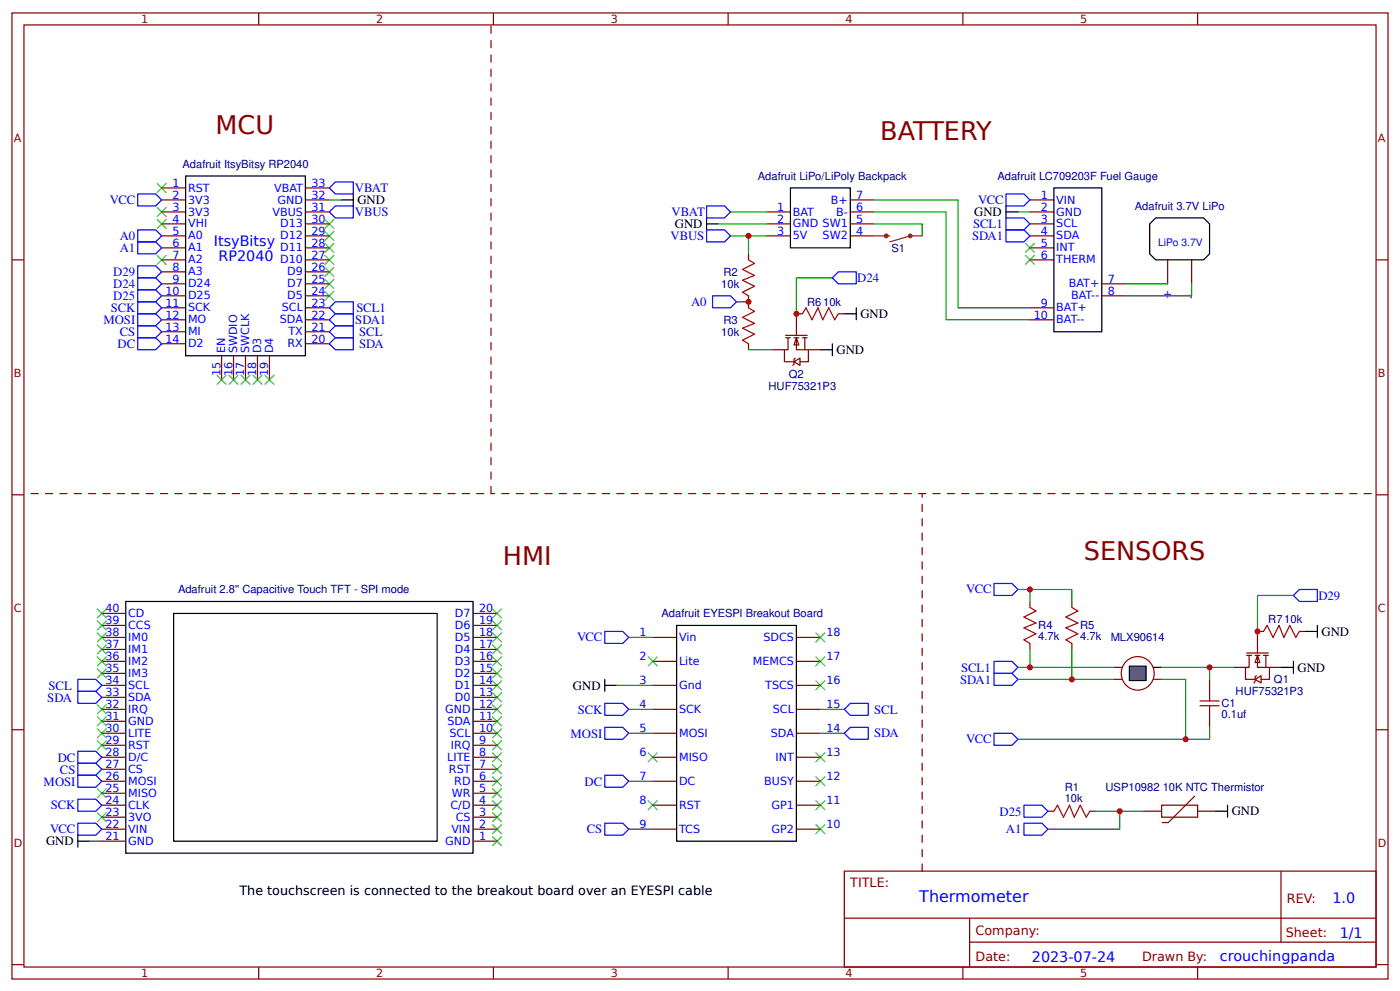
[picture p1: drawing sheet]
<svg xmlns="http://www.w3.org/2000/svg" width="309mm" height="219mm" viewBox="0 0 309 219" stroke-linecap="round" stroke-linejoin="round" font-family="sans-serif">
<g fill="none" stroke="#800" stroke-width=".26">
<path d="M2.6 2.9h304.1v213.2h-304.1zM5.3 5.5h298.7v208h-298.7zM57.1 2.9v2.6M109 2.9v2.6M160.9 2.9v2.6M212.7 2.9v2.6M264.6 2.9v2.6M2.6 57.4h2.7M35.7 57.4h5.3M35.7 41.5h5.3M35.7 44.1h5.3M35.7 46.8h5.3"/>
<path d="M35.7 49.4h5.3M35.7 52.1h5.3M35.7 54.7h5.3M67.5 57.4h5.3M67.5 41.5h5.3M67.5 44.1h5.3M67.5 46.8h5.3M67.5 49.4h5.3M67.5 52.1h5.3M67.5 54.7h5.3M304 57.4h2.7M35.7 60h5.3"/>
<path d="M35.7 62.7h5.3M35.7 65.3h5.3M35.7 67.9h5.3M35.7 70.6h5.3M35.7 73.2h5.3M35.7 75.9h5.3M48.9 78.5v5.3M51.6 78.5v5.3M54.2 78.5v5.3M56.9 78.5v5.3M59.5 78.5v5.3M67.5 60h5.3"/>
<path d="M67.5 62.7h5.3M67.5 65.3h5.3M67.5 67.9h5.3M67.5 70.6h5.3M67.5 73.2h5.3M67.5 75.9h5.3M2.6 109.2h2.7M304 109.2h2.7M22.5 138.1h5.3M22.5 135.4h5.3M104.5 138.1h5.3M104.5 135.4h5.3"/>
<path d="M22.5 140.7h5.3M22.5 146h5.3M22.5 151.3h5.3M22.5 156.6h5.3M22.5 159.2h5.3M22.5 153.9h5.3M22.5 148.6h5.3M22.5 143.4h5.3M104.5 140.7h5.3M104.5 146h5.3M104.5 151.3h5.3M104.5 156.6h5.3"/>
<path d="M104.5 159.2h5.3M104.5 153.9h5.3M104.5 148.6h5.3M104.5 143.4h5.3M144.2 140.7h5.3M144.2 146h5.3M144.2 151.3h5.3M144.2 156.6h5.3M175.9 140.7h5.3M175.9 146h5.3M175.9 151.3h5.3M175.9 156.6h5.3"/>
<path d="M2.6 161.1h2.7M22.5 161.9h5.3M22.5 167.2h5.3M22.5 172.5h5.3M22.5 177.7h5.3M22.5 175.1h5.3M22.5 169.8h5.3M22.5 164.5h5.3M104.5 161.9h5.3M104.5 167.2h5.3M104.5 172.5h5.3M104.5 177.7h5.3"/>
<path d="M104.5 175.1h5.3M104.5 169.8h5.3M104.5 164.5h5.3M144.2 161.9h5.3M144.2 167.2h5.3M144.2 172.5h5.3M144.2 177.7h5.3M175.9 161.9h5.3M175.9 167.2h5.3M175.9 172.5h5.3M175.9 177.7h5.3M304 161.1h2.7"/>
<path d="M22.5 183h5.3M22.5 185.7h5.3M22.5 180.4h5.3M104.5 183h5.3M104.5 185.7h5.3M104.5 180.4h5.3M144.2 183h5.3M175.9 183h5.3M186.5 192.3h117.5v21.2h-117.5zM283 192.3v15.7M2.6 212.9h2.7M57.1 213.5v2.6"/>
<path d="M109 213.5v2.6M160.9 213.5v2.6M186.6 202.7h117.3M212.7 213.5v2.6M214.2 208h89.7M214.2 202.7v10.6M264.6 213.5v2.6M304 212.9h2.7"/>
</g>
<path d="M41 38.8h26.5v39.7h-26.5zM27.8 132.8h76.7v55.5h-76.7zM38.4 135.4h58.2v50.3h-58.2zM149.5 138.1h26.4v47.6h-26.4z" fill="none" stroke="#000" stroke-width=".26"/>
<circle cx="251.3" cy="148.7" r="3.7" fill="none" stroke="#900" stroke-width=".26"/>
<path d="M249.5 147.1h3.7v3.1h-3.7z" fill="#666" stroke="#000" stroke-width=".26"/>
<g fill="none" stroke="#800" stroke-width=".26">
<path d="M169.3 46.8h5.3M169.3 49.4h5.3M169.3 52.1h5.3M187.9 46.8h5.2M187.9 49.4h5.2M187.9 52.1h5.2M187.9 44.1h5.2M258 57.4v5.3M263.3 57.4v5.3M246.1 147.3h1.8M246.1 150h1.8M231.5 179.1h1.3"/>
<path d="M240.8 179.1h1.3M252.7 179.1h3.9M256.6 177.7h8v2.7h-8zM263.9 175.8l-5.8 5.8h-1.3M264.6 179.1h4"/>
</g>
<path d="M254.8 150h1.8" fill="none" stroke="#f00" stroke-width=".26"/>
<path d="M174.6 41.5h13.3v13.2h-13.3zM254 49.4l1.3-1.3h10.6l1.3 1.3v6.6l-1.3 1.4h-10.6l-1.3-1.4zM133.6 151.3h2.7M133.6 150v2.6M254.8 147.3h1.8M268.6 179.1h2.6M271.2 177.7v2.7M17.2 185.7h2.6M17.2 184.4v2.6" fill="none" stroke="#000" stroke-width=".26"/>
<path d="M193.1 52.1h3.5M203.7 52.1h-2.6l-4.5 1.3" fill="none" stroke="#8d2323" stroke-width=".26"/>
<g fill="none" stroke="#8d2323" stroke-width=".53">
<circle cx="195.8" cy="52.1" r=".26"/>
<circle cx="201.1" cy="52.1" r=".26"/>
</g>
<path d="M193.1 49.4h10.6v2.7M224.9 147.3h21.2M224.9 150h21.2M242.1 179.1h10.6" fill="none" stroke="#080" stroke-width=".26"/>
<g fill="#000" stroke="#3c3" stroke-width=".26">
<path d="M34.7 45.7l2.1 2.1zM36.8 45.7l-2.1 2.1z"/>
<path d="M34.7 48.4l2.1 2.1zM36.8 48.4l-2.1 2.1z"/>
<path d="M34.7 56.3l2.1 2.1zM36.8 56.3l-2.1 2.1z"/>
<path d="M71.7 64.2l2.1 2.2zM73.8 64.2l-2.1 2.2z"/>
<path d="M47.9 82.8l2.1 2.1zM50 82.8l-2.1 2.1z"/>
<path d="M50.5 82.8l2.2 2.1zM52.7 82.8l-2.2 2.1z"/>
<path d="M53.2 82.8l2.1 2.1zM55.3 82.8l-2.1 2.1z"/>
<path d="M55.8 82.8l2.1 2.1zM57.9 82.8l-2.1 2.1z"/>
<path d="M58.5 82.8l2.1 2.1zM60.6 82.8l-2.1 2.1z"/>
<path d="M21.4 134.4l2.1 2.1zM23.5 134.4l-2.1 2.1z"/>
<path d="M21.4 137l2.1 2.1zM23.5 137l-2.1 2.1z"/>
<path d="M21.4 139.6l2.1 2.2zM23.5 139.6l-2.1 2.2z"/>
<path d="M108.7 134.4l2.2 2.1zM110.9 134.4l-2.2 2.1z"/>
<path d="M108.7 137l2.2 2.1zM110.9 137l-2.2 2.1z"/>
<path d="M108.7 139.6l2.2 2.2zM110.9 139.6l-2.2 2.2z"/>
<path d="M180.2 139.6l2.1 2.2zM182.3 139.6l-2.1 2.2z"/>
<path d="M21.4 142.3l2.1 2.1zM23.5 142.3l-2.1 2.1z"/>
<path d="M21.4 144.9l2.1 2.2zM23.5 144.9l-2.1 2.2z"/>
<path d="M21.4 147.6l2.1 2.1zM23.5 147.6l-2.1 2.1z"/>
<path d="M21.4 155.5l2.1 2.1zM23.5 155.5l-2.1 2.1z"/>
<path d="M21.4 158.2l2.1 2.1zM23.5 158.2l-2.1 2.1z"/>
<path d="M108.7 142.3l2.2 2.1zM110.9 142.3l-2.2 2.1z"/>
<path d="M108.7 144.9l2.2 2.2zM110.9 144.9l-2.2 2.2z"/>
<path d="M108.7 147.6l2.2 2.1zM110.9 147.6l-2.2 2.1z"/>
<path d="M108.7 150.2l2.2 2.1zM110.9 150.2l-2.2 2.1z"/>
<path d="M108.7 152.9l2.2 2.1zM110.9 152.9l-2.2 2.1z"/>
<path d="M108.7 155.5l2.2 2.1zM110.9 155.5l-2.2 2.1z"/>
<path d="M108.7 158.2l2.2 2.1zM110.9 158.2l-2.2 2.1z"/>
<path d="M143.1 144.9l2.2 2.2zM145.3 144.9l-2.2 2.2z"/>
<path d="M180.2 144.9l2.1 2.2zM182.3 144.9l-2.1 2.2z"/>
<path d="M180.2 150.2l2.1 2.1zM182.3 150.2l-2.1 2.1z"/>
<path d="M21.4 160.8l2.1 2.1zM23.5 160.8l-2.1 2.1z"/>
<path d="M21.4 179.3l2.1 2.2zM23.5 179.3l-2.1 2.2z"/>
<path d="M108.7 160.8l2.2 2.1zM110.9 160.8l-2.2 2.1z"/>
<path d="M108.7 163.5l2.2 2.1zM110.9 163.5l-2.2 2.1z"/>
<path d="M108.7 166.1l2.2 2.1zM110.9 166.1l-2.2 2.1z"/>
<path d="M108.7 168.8l2.2 2.1zM110.9 168.8l-2.2 2.1z"/>
<path d="M108.7 171.4l2.2 2.1zM110.9 171.4l-2.2 2.1z"/>
<path d="M108.7 174l2.2 2.2zM110.9 174l-2.2 2.2z"/>
<path d="M108.7 176.7l2.2 2.1zM110.9 176.7l-2.2 2.1z"/>
<path d="M108.7 179.3l2.2 2.2zM110.9 179.3l-2.2 2.2z"/>
<path d="M180.2 176.7l2.1 2.1zM182.3 176.7l-2.1 2.1z"/>
<path d="M180.2 171.4l2.1 2.1zM182.3 171.4l-2.1 2.1z"/>
<path d="M180.2 166.1l2.1 2.1zM182.3 166.1l-2.1 2.1z"/>
<path d="M108.7 182l2.2 2.1zM110.9 182l-2.2 2.1z"/>
<path d="M108.7 184.6l2.2 2.1zM110.9 184.6l-2.2 2.1z"/>
<path d="M180.2 182l2.1 2.1zM182.3 182l-2.1 2.1z"/>
</g>
<g fill="none" stroke="#00f" stroke-width=".26">
<path d="M30.4 42.8h4l1.3 1.3-1.3 1.4h-4zM30.4 53.4h4l1.3 1.3-1.3 1.3h-4zM30.4 66.6h4l1.3 1.3-1.3 1.4h-4zM30.4 69.3h4l1.3 1.3-1.3 1.3h-4zM30.4 71.9h4l1.3 1.3-1.3 1.4h-4zM74.1 66.6h4v2.7h-4l-1.3-1.4zM74.1 69.3h4v2.6h-4l-1.3-1.3zM74.1 74.6h4v2.6h-4l-1.3-1.3zM74.1 71.9h4v2.7h-4l-1.3-1.4zM133.6 139.4h4l1.3 1.3-1.3 1.3h-4zM17.2 152.6h4l1.3 1.3-1.3 1.4h-4zM17.2 150h4l1.3 1.3-1.3 1.3h-4z"/>
<path d="M133.6 155.3h4l1.3 1.3-1.3 1.3h-4zM187.9 155.3h3.9v2.6h-3.9l-1.4-1.3zM219.6 146h4l1.3 1.3-1.3 1.3h-4zM219.6 148.6h4l1.3 1.4-1.3 1.3h-4zM17.2 171.1h4l1.3 1.4-1.3 1.3h-4zM17.2 176.4h4l1.3 1.3-1.3 1.4h-4zM133.6 160.5h4l1.3 1.4-1.3 1.3h-4zM186.5 161.9l1.4-1.4h3.9v2.7h-3.9zM226.2 177.7h4l1.3 1.4-1.3 1.3h-4zM17.2 181.7h4l1.3 1.3-1.3 1.4h-4zM226.2 181.7h4l1.3 1.3-1.3 1.4h-4z"/>
</g>
<path d="M232.8 179.1l.8-1.4 1.3 2.7 1.4-2.7 1 2.7 1.4-2.7 1.3 2.7 .8-1.3" fill="none" stroke="#a00000" stroke-width=".26"/>
<g fill="#fefefe" stroke="#800" stroke-width=".26">
<path d="M277.8 144.7l.5 1.6h-1z"/>
<path d="M277.3 150l1.3-.8v1.6z"/>
</g>
<g fill="none" stroke="#800" stroke-width=".26">
<path d="M165.4 56v1.4M227.5 46.8h5.3M227.5 57.4h5.3M227.5 54.7h5.3M227.5 52.1h5.3M227.5 49.4h5.3M227.5 44.1h5.3M165.4 65.3v2.6M165.4 75.9v1.3M227.5 70.6h5.3M227.5 67.9h5.3M243.4 62.7h5.3"/>
<path d="M243.4 65.3h5.3M277.8 139.4v4.7M272.5 147.3h2.7M275.4 144.1h4.8M275.4 144.7h1.1M276 144.7v2.6h-.8v2.7h2.1M277.3 144.7h1M277.5 149.2l-.2 .2v1.1l-.3 .3M277.8 144.7v2.6h2.7v2.7h-1.9M279.1 144.7h1.1M279.7 144.7v2.6M280.5 147.3h2.6"/>
</g>
<path d="M75.4 44.1h2.7M78.1 42.8v2.7M156.1 49.4h2.6M156.1 48.1v2.6M222.2 46.8h2.7M222.2 45.5v2.6M232.8 41.5h10.6v31.7h-10.6zM283.1 147.3h2.7M285.8 146v2.6" fill="none" stroke="#000" stroke-width=".26"/>
<path d="M30.4 50.7h4l1.3 1.4-1.3 1.3h-4zM72.8 46.8l1.3-1.3h4v2.6h-4zM72.8 41.5l1.3-1.3h4v2.6h-4zM156.1 45.5h4l1.3 1.3-1.3 1.3h-4zM222.2 42.8h4l1.3 1.3-1.3 1.4h-4zM222.2 48.1h4l1.3 1.3-1.3 1.3h-4zM222.2 50.7h4l1.3 1.4-1.3 1.3h-4zM219.6 161.9h4l1.3 1.3-1.3 1.3h-4z" fill="none" stroke="#00f" stroke-width=".26"/>
<g fill="none" stroke="#080" stroke-width=".26">
<path d="M72.8 44.1h2.6M158.7 49.4h10.6M169.3 52.1h-3.9v3.9M193.1 44.1h18.6v23.8h15.8M193.1 46.8h15.9v23.8h18.5M224.9 46.8h2.6M248.7 62.7h9.3M263.3 62.7v2.6h-14.6M136.3 151.3h7.9M138.9 140.7h5.3M138.9 156.6h5.3M181.2 156.6h5.3"/>
<path d="M256.6 150h5.3v13.2h-37M256.6 147.3h15.9M138.9 161.9h5.3M181.2 161.9h5.3M247.4 179.1v3.9h-15.9M19.8 185.7h2.7"/>
</g>
<g fill="#000" stroke="#3c3" stroke-width=".26">
<path d="M226.5 53.7l2.1 2.1zM228.6 53.7l-2.1 2.1z"/>
<path d="M226.5 56.3l2.1 2.1zM228.6 56.3l-2.1 2.1z"/>
</g>
<path d="M165.4 57.4l1.3 .8-2.7 1.3 2.7 1.3-2.7 1.1 2.7 1.3-2.7 1.3 1.4 .8M165.4 67.9l1.3 .8-2.7 1.4 2.7 1.3-2.7 1 2.7 1.4-2.7 1.3 1.4 .8" fill="none" stroke="#a00000" stroke-width=".26"/>
<g fill="#fefefe" stroke="#800" stroke-width=".26">
<path d="M175.9 74.6l.6 1.5h-1.1z"/>
<path d="M175.4 79.9l1.3-.8v1.5z"/>
</g>
<g fill="none" stroke="#800" stroke-width=".26">
<path d="M170.7 77.2h2.6M173.6 74h4.7M173.6 74.6h1M174.1 74.6v2.6h-.8v2.7h2.1M175.4 74.6h1.1M175.7 79.1l-.3 .2v1.1l-.2 .2M175.9 74.6v2.6h2.7v2.7h-1.9M177.3 74.6h1M177.3 69.3h-1.4v4.7M177.8 74.6v2.6M178.6 77.2h2.6M185.2 69.3h1.3"/>
<path d="M227.5 132.8v1.3M236.8 132.8v1.3M277.8 139.4h1.3M287.1 139.4h1.3M227.5 142v1.4M236.8 142v1.4M267.2 150v2.6M267.2 157.9v2.6"/>
</g>
<g fill="none" stroke="#080" stroke-width=".26">
<path d="M161.4 52.1h4M161.4 46.8h7.9M162.7 66.6h2.7M165.4 77.2h5.3M183.9 61.3h-8v8M224.9 130.1h11.9v2.7M227.5 130.1v2.7M285.8 131.4h-8v8M227.5 143.4v3.9M236.8 143.4v6.6M267.2 147.3v2.7M138.9 172.5h5.3"/>
<path d="M267.2 160.5v2.7h-5.3M138.9 183h5.3"/>
</g>
<g fill="none" stroke="#00f" stroke-width=".26">
<path d="M30.4 58.7h4l1.3 1.3-1.3 1.3h-4zM156.1 50.7h4l1.3 1.4-1.3 1.3h-4zM30.4 74.6h4l1.3 1.3-1.3 1.3h-4zM30.4 64h4l1.3 1.3-1.3 1.3h-4zM30.4 61.3h4l1.3 1.4-1.3 1.3h-4zM157.4 65.3h4l1.3 1.3-1.3 1.3h-4zM185.2 60h4v2.7h-4l-1.3-1.4zM219.6 128.8h4l1.3 1.3-1.3 1.3h-4zM287.1 130.1h3.9v2.7h-3.9l-1.3-1.4zM17.2 165.8h4l1.3 1.4-1.3 1.3h-4zM17.2 168.5h4l1.3 1.3-1.3 1.3h-4zM133.6 171.1h4l1.3 1.4-1.3 1.3h-4z"/>
<path d="M133.6 181.7h4l1.3 1.3-1.3 1.4h-4z"/>
</g>
<path d="M181.2 77.2h2.7M183.9 75.9v2.6M186.5 69.3h2.7M189.2 67.9v2.7M288.4 139.4h2.6M291 138.1v2.6" fill="none" stroke="#000" stroke-width=".26"/>
<path d="M108.5 5.8v103.2h-103.2M302.9 109h-194.4M203.7 192.3v-83.3" fill="none" stroke="#800" stroke-width=".26" stroke-dasharray="1.6 1.6"/>
<path d="M177.3 69.3l.8-1.4 1.3 2.7 1.3-2.7 1.1 2.7 1.3-2.7 1.3 2.7 .8-1.3M227.5 134.1l1.4 .8-2.7 1.3 2.7 1.3-2.7 1.1 2.7 1.3-2.7 1.3 1.3 .8M236.8 134.1l1.3 .8-2.6 1.3 2.6 1.3-2.6 1.1 2.6 1.3-2.6 1.3 1.3 .8M279.1 139.4l.8-1.3 1.4 2.6 1.3-2.6 1 2.6 1.4-2.6 1.3 2.6 .8-1.3M265.1 154.7h4.2M265.1 155.8h4.2M267.2 152.6v2.1M267.2 155.8v2.1" fill="none" stroke="#a00000" stroke-width=".26"/>
<g fill="#000" stroke="#3c3" stroke-width=".26">
<path d="M34.7 40.4l2.1 2.1zM36.8 40.4l-2.1 2.1z"/>
<path d="M71.7 48.4l2.1 2.1zM73.8 48.4l-2.1 2.1z"/>
<path d="M71.7 53.7l2.1 2.1zM71.7 55.8l2.1-2.1z"/>
<path d="M71.7 56.3l2.1 2.1zM73.8 56.3l-2.1 2.1z"/>
<path d="M71.7 51l2.1 2.1zM73.8 51l-2.1 2.1z"/>
<path d="M71.7 58.9l2.1 2.2zM73.8 58.9l-2.1 2.2z"/>
<path d="M71.7 61.6l2.1 2.1zM71.7 63.7l2.1-2.1z"/>
<path d="M21.4 174l2.1 2.2zM23.5 174l-2.1 2.2z"/>
<path d="M21.4 163.5l2.1 2.1zM23.5 163.5l-2.1 2.1z"/>
<path d="M143.1 166.1l2.2 2.1zM145.3 166.1l-2.2 2.1z"/>
<path d="M143.1 176.7l2.2 2.1zM145.3 176.7l-2.2 2.1z"/>
</g>
<g fill="#c00">
<circle cx="247.4" cy="179.1" r=".66"/>
<circle cx="261.9" cy="163.2" r=".66"/>
<circle cx="267.2" cy="147.3" r=".66"/>
<circle cx="227.5" cy="147.3" r=".66"/>
<circle cx="236.8" cy="150" r=".66"/>
<circle cx="227.5" cy="130.1" r=".66"/>
<circle cx="165.4" cy="52.1" r=".66"/>
<circle cx="165.4" cy="66.6" r=".66"/>
<circle cx="175.9" cy="69.3" r=".66"/>
<circle cx="277.8" cy="139.4" r=".66"/>
</g>
<g font-size="5.6" fill="#800">
<text x="47.6" y="29.6">MCU</text>
<text x="194.5" y="30.9">BATTERY</text>
<text x="111.1" y="124.8">HMI</text>
<text x="239.4" y="123.5">SENSORS</text>
</g>
<text font-size="3.5" fill="#00f" x="203.1" y="199.1">Thermometer</text>
<g font-size="3.2" fill="#00f">
<text x="47.3" y="54.4">ItsyBitsy</text>
<text x="48.3" y="57.6">RP2040</text>
<text x="264.1" y="66.1" transform="rotate(-90 264.1 66.1)">-</text>
<text x="294.4" y="199.2">1.0</text>
<text x="296" y="207">1/1</text>
<text x="228" y="212.3">2023-07-24</text>
<text x="269.5" y="212.2">crouchingpanda</text>
</g>
<g font-size="2.8" fill="#00f">
<text x="24.3" y="45">VCC</text>
<text x="78.4" y="42.4">VBAT</text>
<text x="78.4" y="47.7">VBUS</text>
<text x="148.4" y="47.7">VBAT</text>
<text x="216.1" y="45">VCC</text>
<text x="26.4" y="53">A0</text>
<text x="148.1" y="53">VBUS</text>
<text x="214.8" y="53">SDA1</text>
<text x="215" y="50.4">SCL1</text>
<text x="26.4" y="55.6">A1</text>
<text x="25" y="63.6">D24</text>
<text x="25" y="60.9">D29</text>
<text x="189.4" y="62.3">D24</text>
<text x="22.9" y="71.5">MOSI</text>
<text x="24.5" y="68.9">SCK</text>
<text x="25" y="66.2">D25</text>
<text x="78.5" y="71.5">SDA1</text>
<text x="78.7" y="68.9">SCL1</text>
<text x="152.7" y="67.6">A0</text>
<text x="26" y="76.8">DC</text>
<text x="26.5" y="74.2">CS</text>
<text x="79.4" y="76.8">SDA</text>
<text x="79.4" y="74.2">SCL</text>
<text x="213.5" y="131">VCC</text>
<text x="291.3" y="132.4">D29</text>
<text x="127.5" y="141.6">VCC</text>
<text x="212.3" y="148.3">SCL1</text>
<text x="10.4" y="154.9">SDA</text>
<text x="10.7" y="152.2">SCL</text>
<text x="212.1" y="150.9">SDA1</text>
<text x="127.7" y="157.5">SCK</text>
<text x="193.1" y="157.5">SCL</text>
<text x="126.1" y="162.8">MOSI</text>
<text x="193.1" y="162.8">SDA</text>
<text x="213.5" y="164.1">VCC</text>
<text x="9.6" y="173.4">MOSI</text>
<text x="12.7" y="168.1">DC</text>
<text x="13.2" y="170.7">CS</text>
<text x="129.2" y="173.4">DC</text>
<text x="11.3" y="178.7">SCK</text>
<text x="11.1" y="183.9">VCC</text>
<text x="129.7" y="184">CS</text>
<text x="220.8" y="180">D25</text>
<text x="222.2" y="183.9">A1</text>
</g>
<g font-size="2.8">
<text x="79" y="45.1">GND</text>
<text x="215.2" y="47.7">GND</text>
<text x="149.1" y="50.4">GND</text>
<text x="190.1" y="70.2">GND</text>
<text x="184.8" y="78.1">GND</text>
<text x="292" y="140.3">GND</text>
<text x="286.7" y="148.2">GND</text>
<text x="126.6" y="152.2">GND</text>
<text x="272.1" y="180">GND</text>
<text x="10.2" y="186.6">GND</text>
<text x="52.9" y="197.6">The touchscreen is connected to the breakout board over an EYESPI cable</text>
</g>
<g font-size="2.8" fill="#800">
<text x="187.9" y="195.7">TITLE:</text>
<text x="284.3" y="199.2">REV:</text>
<text x="215.5" y="206.4">Company:</text>
<text x="284.1" y="206.9">Sheet:</text>
<text x="215.5" y="212.1">Date:</text>
<text x="252.3" y="212.2">Drawn By:</text>
</g>
<g font-size="2.5" fill="#800">
<text x="31.2" y="5.1">1</text>
<text x="83.1" y="5.1">2</text>
<text x="134.9" y="5.1">3</text>
<text x="186.8" y="5.1">4</text>
<text x="238.7" y="5.1">5</text>
<text x="3" y="31.4">A</text>
<text x="304.4" y="31.4">A</text>
<text x="3" y="83.3">B</text>
<text x="304.4" y="83.3">B</text>
<text x="3" y="135.1">C</text>
<text x="304.4" y="135.1">C</text>
<text x="3" y="187">D</text>
<text x="304.4" y="187">D</text>
<text x="31.2" y="215.7">1</text>
<text x="83.1" y="215.7">2</text>
<text x="134.9" y="215.7">3</text>
<text x="186.8" y="215.7">4</text>
<text x="238.7" y="215.7">5</text>
</g>
<g font-size="2.5" fill="#00f">
<text x="38.1" y="41.2">1</text>
<text x="68.8" y="41.2">33</text>
<text x="38.1" y="43.9">2</text>
<text x="38.1" y="46.5">3</text>
<text x="41.5" y="42.3">RST</text>
<text x="41.5" y="44.9">3V3</text>
<text x="41.5" y="47.6">3V3</text>
<text x="60.2" y="47.6">VBUS</text>
<text x="60.6" y="42.3">VBAT</text>
<text x="61.3" y="44.9">GND</text>
<text x="68.8" y="46.5">31</text>
<text x="68.8" y="43.9">32</text>
<text x="171.7" y="46.5">1</text>
<text x="175.2" y="47.6">BAT</text>
<text x="183.6" y="44.9">B+</text>
<text x="184.7" y="47.6">B-</text>
<text x="189.2" y="46.5">6</text>
<text x="189.2" y="43.9">7</text>
<text x="229.9" y="46.5">2</text>
<text x="229.9" y="43.9">1</text>
<text x="233.4" y="47.6">GND</text>
<text x="233.4" y="44.9">VIN</text>
<text x="38.1" y="49.2">4</text>
<text x="38.1" y="51.8">5</text>
<text x="41.5" y="50.2">VHI</text>
<text x="41.5" y="52.9">A0</text>
<text x="61.9" y="52.9">D12</text>
<text x="61.9" y="50.2">D13</text>
<text x="68.8" y="51.8">29</text>
<text x="68.8" y="49.2">30</text>
<text x="171.7" y="49.2">2</text>
<text x="171.7" y="51.8">3</text>
<text x="175.2" y="50.2">GND SW1</text>
<text x="175.2" y="52.9">5V</text>
<text x="181.7" y="52.9">SW2</text>
<text x="189.2" y="49.2">5</text>
<text x="189.2" y="51.8">4</text>
<text x="229.9" y="51.8">4</text>
<text x="229.9" y="49.2">3</text>
<text x="233.4" y="52.9">SDA</text>
<text x="233.4" y="50.2">SCL</text>
<text x="38.1" y="54.5">6</text>
<text x="38.1" y="57.1">7</text>
<text x="38.1" y="59.7">8</text>
<text x="41.5" y="55.5">A1</text>
<text x="41.5" y="58.2">A2</text>
<text x="61.9" y="58.2">D10</text>
<text x="61.9" y="55.5">D11</text>
<text x="68.8" y="59.7">26</text>
<text x="68.8" y="57.1">27</text>
<text x="68.8" y="54.5">28</text>
<text x="229.9" y="57.1">6</text>
<text x="229.9" y="54.5">5</text>
<text x="233.4" y="58.2">THERM</text>
<text x="233.4" y="55.5">INT</text>
<text x="36.5" y="65">10</text>
<text x="38.1" y="62.4">9</text>
<text x="41.5" y="60.8">A3</text>
<text x="41.5" y="63.4">D24</text>
<text x="63.5" y="63.4">D7</text>
<text x="63.5" y="60.8">D9</text>
<text x="68.8" y="65">24</text>
<text x="68.8" y="62.4">25</text>
<text x="236.1" y="63.4">BAT+</text>
<text x="244.7" y="62.4">7</text>
<text x="244.7" y="65">8</text>
<text x="36.5" y="67.7">11</text>
<text x="36.5" y="70.3">12</text>
<text x="41.5" y="66.1">D25</text>
<text x="41.5" y="68.7">SCK</text>
<text x="41.5" y="71.4">MO</text>
<text x="61.8" y="71.4">SDA</text>
<text x="62.3" y="68.7">SCL</text>
<text x="63.5" y="66.1">D5</text>
<text x="68.8" y="70.3">22</text>
<text x="68.8" y="67.7">23</text>
<text x="228.4" y="70.3">10</text>
<text x="229.9" y="67.7">9</text>
<text x="233.4" y="71.4">BAT--</text>
<text x="233.4" y="68.7">BAT+</text>
<text x="236.6" y="66.1">BAT--</text>
<text x="258.8" y="66.1" transform="rotate(-90 258.8 66.1)">+</text>
<text x="36.5" y="73">13</text>
<text x="36.5" y="75.6">14</text>
<text x="41.5" y="74">MI</text>
<text x="41.5" y="76.7">D2</text>
<text x="49.7" y="78" transform="rotate(-90 49.7 78)">EN</text>
<text x="52.4" y="78" transform="rotate(-90 52.4 78)">SWDIO</text>
<text x="55" y="78" transform="rotate(-90 55 78)">SWCLK</text>
<text x="57.7" y="78" transform="rotate(-90 57.7 78)">D3</text>
<text x="60.3" y="78" transform="rotate(-90 60.3 78)">D4</text>
<text x="63.5" y="76.7">RX</text>
<text x="63.7" y="74">TX</text>
<text x="68.8" y="75.6">20</text>
<text x="68.8" y="73">21</text>
<text x="48.7" y="83" transform="rotate(-90 48.7 83)">15</text>
<text x="51.3" y="83" transform="rotate(-90 51.3 83)">16</text>
<text x="54" y="83" transform="rotate(-90 54 83)">17</text>
<text x="56.6" y="83" transform="rotate(-90 56.6 83)">18</text>
<text x="59.3" y="83" transform="rotate(-90 59.3 83)">19</text>
<text x="23.3" y="137.8">39</text>
<text x="23.3" y="135.1">40</text>
<text x="28.3" y="136.2">CD</text>
<text x="100.5" y="136.2">D7</text>
<text x="105.8" y="135.1">20</text>
<text x="105.8" y="137.8">19</text>
<text x="23.3" y="143.1">37</text>
<text x="23.3" y="140.4">38</text>
<text x="28.3" y="141.5">IM0</text>
<text x="28.3" y="138.9">CCS</text>
<text x="100.5" y="138.9">D6</text>
<text x="100.5" y="141.5">D5</text>
<text x="105.8" y="140.4">18</text>
<text x="105.8" y="143.1">17</text>
<text x="141.3" y="140.4">1</text>
<text x="150" y="141.5">Vin</text>
<text x="168.7" y="141.5">SDCS</text>
<text x="182.6" y="140.4">18</text>
<text x="23.3" y="148.4">35</text>
<text x="23.3" y="145.7">36</text>
<text x="28.3" y="149.4">IM3</text>
<text x="28.3" y="146.8">IM2</text>
<text x="28.3" y="144.1">IM1</text>
<text x="100.5" y="144.1">D4</text>
<text x="100.5" y="146.8">D3</text>
<text x="100.5" y="149.4">D2</text>
<text x="105.8" y="145.7">16</text>
<text x="105.8" y="148.4">15</text>
<text x="141.3" y="145.7">2</text>
<text x="150" y="146.8">Lite</text>
<text x="166.3" y="146.8">MEMCS</text>
<text x="182.6" y="145.7">17</text>
<text x="23.3" y="153.7">33</text>
<text x="23.3" y="151">34</text>
<text x="28.3" y="154.7">SDA</text>
<text x="28.3" y="152.1">SCL</text>
<text x="100.5" y="152.1">D1</text>
<text x="100.5" y="154.7">D0</text>
<text x="105.8" y="151">14</text>
<text x="105.8" y="153.7">13</text>
<text x="141.3" y="151">3</text>
<text x="150" y="152.1">Gnd</text>
<text x="169.1" y="152.1">TSCS</text>
<text x="182.6" y="151">16</text>
<text x="23.3" y="161.6">30</text>
<text x="23.3" y="159">31</text>
<text x="23.3" y="156.3">32</text>
<text x="28.3" y="160">GND</text>
<text x="28.3" y="157.4">IRQ</text>
<text x="98.3" y="157.4">GND</text>
<text x="98.9" y="160">SDA</text>
<text x="105.8" y="156.3">12</text>
<text x="105.8" y="159">11</text>
<text x="105.8" y="161.6">10</text>
<text x="141.3" y="156.3">4</text>
<text x="141.3" y="161.6">5</text>
<text x="150" y="157.4">SCK</text>
<text x="170.8" y="157.4">SCL</text>
<text x="182.6" y="161.6">14</text>
<text x="182.6" y="156.3">15</text>
<text x="23.3" y="166.9">28</text>
<text x="23.3" y="164.3">29</text>
<text x="28.3" y="168">D/C</text>
<text x="28.3" y="165.3">RST</text>
<text x="28.3" y="162.7">LITE</text>
<text x="98.8" y="168">LITE</text>
<text x="99.3" y="162.7">SCL</text>
<text x="99.6" y="165.3">IRQ</text>
<text x="105.8" y="164.3">9</text>
<text x="105.8" y="166.9">8</text>
<text x="141.3" y="166.9">6</text>
<text x="150" y="162.7">MOSI</text>
<text x="150" y="168">MISO</text>
<text x="170.3" y="162.7">SDA</text>
<text x="171.3" y="168">INT</text>
<text x="182.6" y="166.9">13</text>
<text x="23.3" y="172.2">26</text>
<text x="23.3" y="169.5">27</text>
<text x="28.3" y="173.2">MOSI</text>
<text x="28.3" y="170.6">CS</text>
<text x="99.2" y="170.6">RST</text>
<text x="100.4" y="173.2">RD</text>
<text x="105.8" y="169.5">7</text>
<text x="105.8" y="172.2">6</text>
<text x="141.3" y="172.2">7</text>
<text x="150" y="173.2">DC</text>
<text x="168.8" y="173.2">BUSY</text>
<text x="182.6" y="172.2">12</text>
<text x="23.3" y="177.5">24</text>
<text x="23.3" y="174.8">25</text>
<text x="28.3" y="178.5">CLK</text>
<text x="28.3" y="175.9">MISO</text>
<text x="99.5" y="178.5">C/D</text>
<text x="99.8" y="175.9">WR</text>
<text x="105.8" y="174.8">5</text>
<text x="105.8" y="177.5">4</text>
<text x="141.3" y="177.5">8</text>
<text x="150" y="178.5">RST</text>
<text x="170.4" y="178.5">GP1</text>
<text x="182.6" y="177.5">11</text>
<text x="23.3" y="185.4">21</text>
<text x="23.3" y="182.8">22</text>
<text x="23.3" y="180.1">23</text>
<text x="28.3" y="183.8">VIN</text>
<text x="28.3" y="181.2">3VO</text>
<text x="99.7" y="183.8">VIN</text>
<text x="100.7" y="181.2">CS</text>
<text x="105.8" y="180.1">3</text>
<text x="105.8" y="182.8">2</text>
<text x="105.8" y="185.4">1</text>
<text x="141.3" y="182.8">9</text>
<text x="150" y="183.8">TCS</text>
<text x="170.4" y="183.8">GP2</text>
<text x="182.6" y="182.8">10</text>
<text x="28.3" y="186.5">GND</text>
<text x="98.3" y="186.5">GND</text>
</g>
<g font-size="2.5" fill="#000080">
<text x="40.3" y="37">Adafruit ItsyBitsy RP2040</text>
<text x="167.4" y="39.7">Adafruit LiPo/LiPoly Backpack</text>
<text x="220.4" y="39.7">Adafruit LC709203F Fuel Gauge</text>
<text x="250.7" y="46.5">Adafruit 3.7V LiPo</text>
<text x="196.9" y="55.6">S1</text>
<text x="159.4" y="63.5">10k</text>
<text x="159.8" y="60.9">R2</text>
<text x="159.8" y="71.5">R3</text>
<text x="178.3" y="67.5">R610k</text>
<text x="159.4" y="74.1">10k</text>
<text x="174.3" y="83.4">Q2</text>
<text x="169.8" y="86">HUF75321P3</text>
<text x="39.3" y="131">Adafruit 2.8'' Capacitive Touch TFT - SPI mode</text>
<text x="146.2" y="136.3">Adafruit EYESPI Breakout Board</text>
<text x="280.2" y="137.6">R710k</text>
<text x="229.4" y="141.3">4.7k</text>
<text x="229.4" y="138.9">R4</text>
<text x="238.7" y="141.3">4.7k</text>
<text x="238.7" y="138.9">R5</text>
<text x="245.4" y="141.6">MLX90614</text>
<text x="273" y="153.4">HUF75321P3</text>
<text x="281.5" y="150.8">Q1</text>
<text x="269.9" y="158.5">0.1uf</text>
<text x="269.9" y="156.1">C1</text>
<text x="235.2" y="177">10k</text>
<text x="235.2" y="174.5">R1</text>
<text x="244.3" y="174.6">USP10982 10K NTC Thermistor</text>
</g>
<text font-size="2.3" fill="#00f" x="255.9" y="54.3">LiPo 3.7V</text>
</svg>
